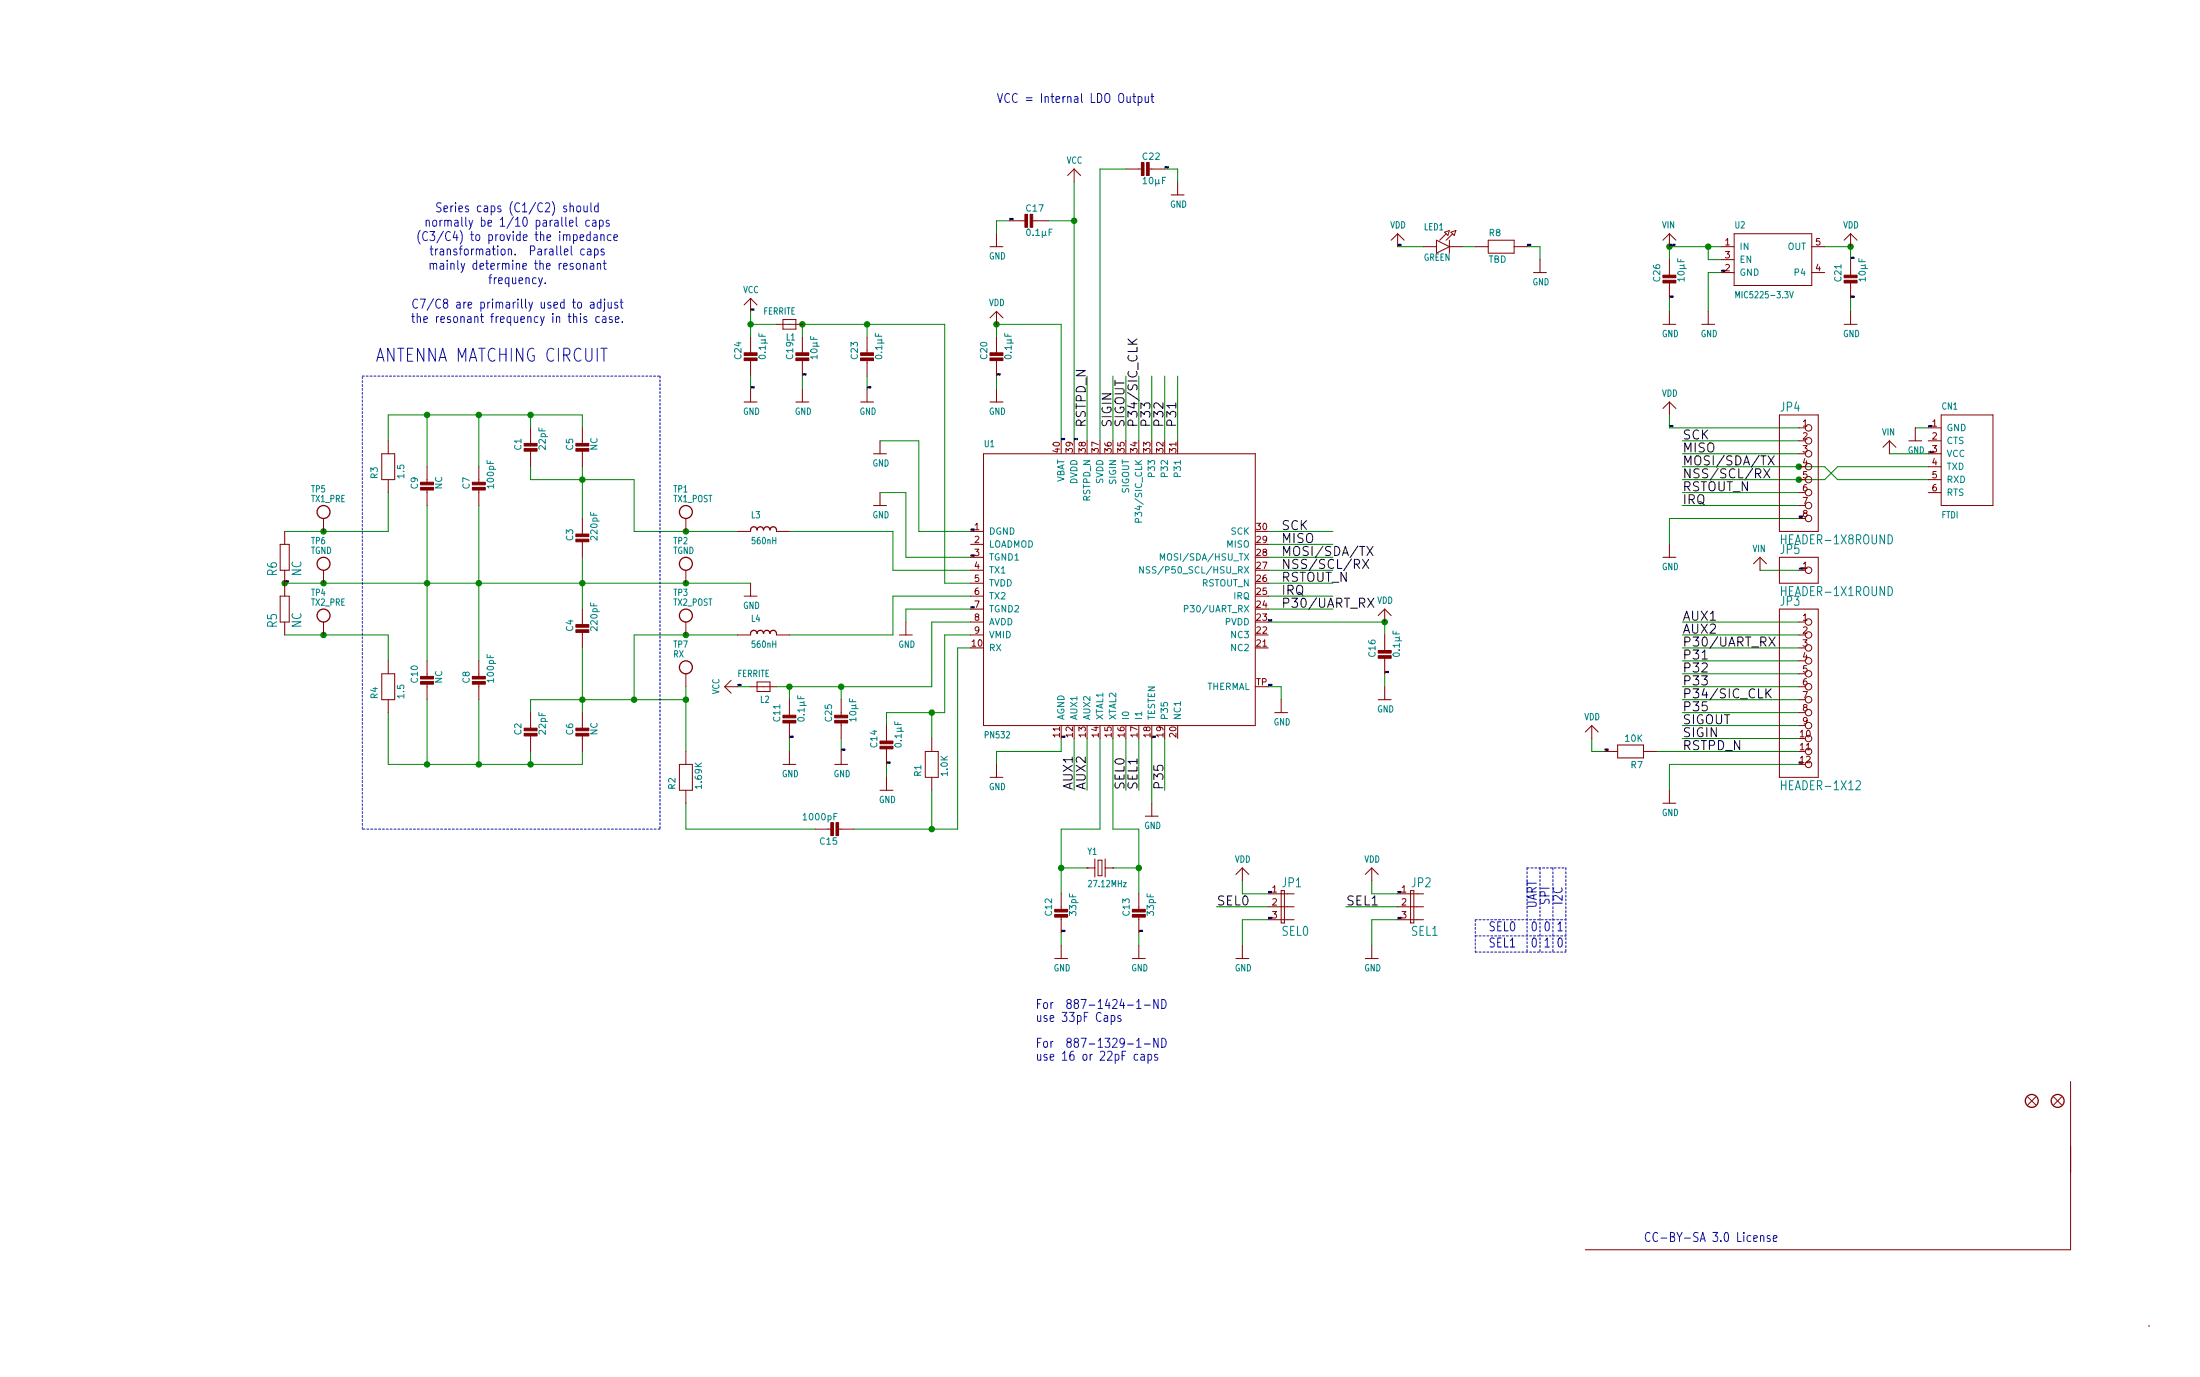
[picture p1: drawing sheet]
<svg xmlns="http://www.w3.org/2000/svg" width="432mm" height="270mm" viewBox="0 0 432 270" stroke-linecap="round" stroke-linejoin="round" font-family="sans-serif">
<g fill="none" stroke="#840000" stroke-width=".2">
<path d="M210.8 33.2l-1.3 1.2M210.8 33.2l1.3 1.2M210.8 33.2v2.5M221 33.2h3.3M225.3 33.2h3.3M229.9 38.2h2.5M231.1 35.7v2.5M147.3 58.6v2.5M147.3 58.6l-1.3 1.2M147.3 58.6l1.3 1.2M194.3 48.4h2.5M195.6 45.9v2.5"/>
<path d="M198.1 43.3h3.3M202.4 43.3h3.3M274.3 45.9l-1.3 1.2M274.3 45.9l1.3 1.2M274.3 45.9v2.5M279.4 48.4h2.5M281.9 47.1l2.6 1.3-2.6 1.3zM283.5 45.6l1-.4-.3 1zM283.8 45.9l-1.2 1.2M284.5 48.4h2.5M284.5 47.1v2.6M284.8 45.6l.9-.4-.3 1z"/>
<path d="M285.1 45.9l-1.3 1.2M289.6 48.4h2.5M292.1 47.1h5.1v2.6h-5.1zM297.2 48.4h2.5M301 53.5h2.5M302.3 50.9v2.6M327.7 45.9v2.5M327.7 50.9v3.4M327.7 55.3v3.3M327.7 45.9l-1.3 1.2M327.7 45.9l1.2 1.2M337.8 48.4h2.6"/>
<path d="M337.8 53.5h2.6M337.8 50.9h2.6M340.4 45.9h15.2v10.1h-15.2zM355.6 48.4h2.5M355.6 53.5h2.5M363.2 45.9l-1.3 1.2M363.2 45.9l1.3 1.2M363.2 45.9v2.5M363.2 50.9v3.4M363.2 55.3v3.3M146 78.9h2.6M147.3 66.2v3.3"/>
<path d="M147.3 70.5v3.3M147.3 76.3v2.6M152.4 63.6h5.1M153.7 62.7h2.5v1.9h-2.5zM156.2 78.9h2.5M157.5 66.2v3.3M157.5 70.5v3.3M157.5 76.3v2.6M168.9 78.9h2.5M170.2 66.2v3.3M170.2 70.5v3.3M170.2 76.3v2.6"/>
<path d="M194.3 78.9h2.5M195.6 61.1v2.5M195.6 66.2v3.3M195.6 70.5v3.3M195.6 76.3v2.6M195.6 61.1l-1.3 1.3M195.6 61.1l1.2 1.3M326.4 63.6h2.5M327.7 61.1v2.5M327.7 78.9v2.5M327.7 78.9l-1.3 1.3M327.7 78.9l1.2 1.3"/>
<path d="M334 63.6h2.5M335.3 61.1v2.5M361.9 63.6h2.6M363.2 61.1v2.5M74.9 89h2.6v5.1h-2.6zM76.2 86.5v2.5M76.2 94.1v2.6M83.8 91.6v3.3M83.8 95.9v3.3M94 91.6v3.3M94 95.9v3.3M104.1 84v3.3"/>
<path d="M104.1 88.3v3.3M114.3 84v3.3M114.3 88.3v3.3M171.4 89h2.6M171.4 99.2h2.6M172.7 86.5v2.5M172.7 96.7v2.5M193 89h53.4v53.4h-53.4zM349.2 81.4h7.7v22.9h-7.7zM353.1 89h1.2M353.1 84h1.2M353.1 86.5h1.2"/>
<path d="M353.1 91.6h1.2M353.1 94.1h1.2M353.1 96.7h1.2M353.1 99.2h1.2M370.8 86.5l-1.2 1.3M370.8 86.5l1.3 1.3M370.8 86.5v2.5M374.6 86.5h2.6M375.9 84v2.5M378.5 89h2.5M378.5 84h2.5M378.5 86.5h2.5"/>
<path d="M378.5 91.6h2.5M378.5 94.1h2.5M378.5 96.7h2.5M381 81.4h10.2v17.8h-10.2zM55 106.8h1.8v5.1h-1.8zM55 117h1.8v5.1h-1.8zM55.9 104.3v2.5M55.9 111.9v5.1M63.5 101.7v2.6M63.5 111.9v2.5M114.3 101.7v3.4M114.3 106.1v3.3"/>
<path d="M114.3 119.5v3.3M134.6 101.7v2.6M134.6 111.9v2.5M146 117h2.6M147.3 104v.3h-2.5M147.3 114.4v2.6M152.4 104v.3h2.5M190.5 104.3h2.5M190.5 106.8h2.5M190.5 109.4h2.5M190.5 111.9h2.5M190.5 114.4h2.5"/>
<path d="M190.5 117h2.5M190.5 119.5h2.5M271.8 119.5l-1.3 1.3M271.8 119.5l1.2 1.3M271.8 119.5v2.6M326.4 109.4h2.5M327.7 106.8v2.6M345.4 109.4l-1.2 1.2M345.4 109.4l1.3 1.2M345.4 109.4v2.5M349.2 109.4h7.7v5h-7.7zM349.2 119.5h7.7v33h-7.7z"/>
<path d="M353.1 111.9h1.2M353.1 101.7h1.2M55.9 122.1v2.5M63.5 122.1v2.5M74.9 132.2h2.6v5.1h-2.6zM76.2 129.7v2.5M76.2 137.3v2.5M83.8 129.7v3.3M83.8 134v3.3M94 129.7v3.3M94 134v3.3M104.1 139.8v3.4"/>
<path d="M114.3 123.8v3.3M114.3 139.8v3.4M134.6 122.1v2.5M134.6 132.2v2.6M142.2 134.8h2.6M142.2 134.8l1.3 1.2M143.5 133.5l-1.3 1.3M147.3 124.3v.3h-2.5M147.3 134.8h5.1M148.6 133.8h2.5v1.9h-2.5zM152.4 124.3v.3h2.5M154.9 137.3v3.3"/>
<path d="M165.1 137.3v3.3M176.5 124.6h2.6M177.8 122.1v2.5M190.5 122.1h2.5M190.5 124.6h2.5M250.2 139.8h2.5M251.5 137.3v2.5M270.5 137.3h2.5M271.8 124.6v3.3M271.8 128.9v3.3M271.8 134.8v2.5M353.1 122.1h1.2"/>
<path d="M353.1 124.6h1.2M353.1 139.8h1.2M353.1 137.3h1.2M353.1 127.1h1.2M353.1 129.7h1.2M353.1 132.2h1.2M353.1 134.8h1.2M104.1 144.2v3.3M114.3 144.2v3.3M133.3 150h2.6v5.1h-2.6zM134.6 147.5v2.5M134.6 155.1v2.5"/>
<path d="M153.7 150h2.5M154.9 141.6v3.3M154.9 147.5v2.5M163.8 150h2.6M165.1 141.6v3.3M165.1 147.5v2.5M172.7 155.1h2.6M174 142.4v3.3M174 146.7v3.3M174 152.5v2.6M181.6 147.5h2.5v5h-2.5zM182.9 144.9v2.6"/>
<path d="M182.9 152.5v2.6M194.3 152.5h2.5M195.6 150v2.5M226.1 157.6v2.6M312.4 142.4l-1.3 1.3M312.4 142.4l1.3 1.3M312.4 142.4v2.5M315 147.5h2.5M317.5 146.2h5.1v2.5h-5.1zM322.6 147.5h2.5M326.4 157.6h2.5M327.7 155.1v2.5"/>
<path d="M353.1 142.4h1.2M160 162.7h3.3M164.3 162.7h3.3M208.3 175.4v3.3M208.3 179.7v3.3M213.4 170.3h.1M213.4 170.3h1.5M214.9 168.6v3.5M215.5 168.8h.8v3.1h-.8zM216.9 170.3h1.5M216.9 168.6v3.5M218.4 170.3h.1"/>
<path d="M223.5 175.4v3.3M223.5 179.7v3.3M224.8 160.2h2.5M243.8 170.3v2.6M243.8 170.3l-1.2 1.3M243.8 170.3l1.3 1.3M248.9 175.4h5.1M248.9 177.9h5.1M251.5 174.8v6.3M252.1 174.8v6.3M269.2 170.3v2.6M269.2 170.3l-1.2 1.3"/>
<path d="M269.2 170.3l1.3 1.3M274.3 175.4h5.1M274.3 177.9h5.1M276.9 174.8v6.3M277.5 174.8v6.3M207 188.1h2.5M208.3 185.6v2.5M222.2 188.1h2.6M223.5 185.6v2.5M242.6 188.1h2.5M243.8 185.6v2.5M248.9 180.5h5.1"/>
<path d="M268 188.1h2.5M269.2 185.6v2.5M274.3 180.5h5.1M398 215.3l1.5 1.5M399.5 215.3l-1.5 1.5M403.1 215.3l1.5 1.5M404.6 215.3l-1.5 1.5M406.4 212.2v33.1h-95.3M421.7 260.2h.1"/>
<circle cx="355" cy="86.5" r=".63"/>
<circle cx="355" cy="91.6" r=".63"/>
<circle cx="355" cy="94.1" r=".63"/>
<circle cx="355" cy="99.2" r=".63"/>
<circle cx="355" cy="89" r=".63"/>
<circle cx="355" cy="96.7" r=".63"/>
<circle cx="355" cy="84" r=".63"/>
<circle cx="355" cy="111.9" r=".63"/>
<circle cx="355" cy="101.7" r=".63"/>
<circle cx="355" cy="122.1" r=".63"/>
<circle cx="355" cy="132.2" r=".63"/>
<circle cx="355" cy="127.1" r=".63"/>
<circle cx="355" cy="137.3" r=".63"/>
<circle cx="355" cy="124.6" r=".63"/>
<circle cx="355" cy="139.8" r=".63"/>
<circle cx="355" cy="129.7" r=".63"/>
<circle cx="355" cy="134.8" r=".63"/>
<circle cx="355" cy="144.9" r=".63"/>
<circle cx="355" cy="147.5" r=".63"/>
<circle cx="355" cy="150" r=".63"/>
<circle cx="355" cy="142.4" r=".63"/>
</g>
<g fill="none" stroke="#008400" stroke-width=".2">
<path d="M210.8 35.7v50.8M221 33.2h-5.1v53.3M228.6 33.2h2.5v2.5M198.1 43.3h-2.5v2.6M205.7 43.3h5.1M274.3 48.4h5.1M287 48.4h2.6M299.7 48.4h2.6v2.5M327.7 58.6v2.5M335.3 48.4v2.5h2.5M337.8 48.4h-10.1v2.5M337.8 53.5h-2.5v7.6"/>
<path d="M358.1 48.4h5.1v2.5M363.2 58.6v2.5M147.3 63.6h5.1M147.3 61.1v5.1M147.3 73.8v2.5M157.5 66.2v-2.6h27.9v50.8h5.1M157.5 73.8v2.5M170.2 63.6v2.6M170.2 73.8v2.5M195.6 66.2v-2.6h12.7v22.9M195.6 73.8v2.5M213.4 73.8v12.7"/>
<path d="M218.4 73.8v12.7M221 73.8v12.7M223.5 73.8v12.7M226.1 73.8v12.7M228.6 73.8v12.7M231.1 73.8v12.7M76.2 96.7v7.6h-20.3M83.8 81.4v10.2M83.8 99.2v30.5M94 81.4v10.2M94 99.2v30.5M104.1 91.6v2.5h20.4v10.2h20.3"/>
<path d="M104.1 81.4v2.6M114.3 84v-2.6h-38.1v5.1M114.3 91.6v10.1M172.7 86.5h7.6v17.8h10.2M172.7 96.7h5.1v12.7h12.7M327.7 81.4v2.6h25.4M330.2 86.5h22.9M330.2 96.7h22.9M330.2 91.6h27.9l2.6 2.5h17.8M330.2 99.2h22.9M330.2 89h22.9M370.8 89h7.7"/>
<path d="M375.9 84h2.6M378.5 91.6h-17.8l-2.6 2.5h-27.9M55.9 114.4h91.4M114.3 109.4v10.1M154.9 104.3h20.4v7.6h15.2M190.5 119.5h-12.7v2.6M190.5 117h-15.2v7.6h-20.4M248.9 104.3h12.7M248.9 114.4h12.7M248.9 109.4h12.7M248.9 119.5h12.7M248.9 111.9h12.7"/>
<path d="M248.9 117h12.7M248.9 106.8h12.7M345.4 111.9h7.7M353.1 101.7h-25.4v5.1M55.9 124.6h20.3v5.1M76.2 139.8v10.2h38.1v-2.5M83.8 137.3v12.7M94 137.3v12.7M114.3 127.1v12.7M134.6 137.3h-30.5v2.5M134.6 134.8v12.7M144.8 134.8h2.5"/>
<path d="M144.8 124.6h-20.3v12.7M154.9 134.8v2.5M165.1 134.8v2.5M182.9 139.8v5.1M190.5 122.1h-7.6v12.7h-30.5M190.5 124.6h-5.1v15.2h-11.4v2.6M190.5 127.1h-2.5v35.6h-20.4M248.9 122.1h22.9v2.5M248.9 134.8h2.6v2.5M271.8 132.2v2.6M330.2 122.1h22.9M330.2 134.8h22.9"/>
<path d="M330.2 124.6h22.9M330.2 139.8h22.9M330.2 127.1h22.9M330.2 137.3h22.9M330.2 129.7h22.9M330.2 132.2h22.9M104.1 147.5v2.5M134.6 157.6v5.1h25.4M154.9 144.9v2.6M165.1 144.9v2.6M174 150v2.5M182.9 155.1v7.6"/>
<path d="M208.3 144.9v2.6h-12.7v2.5M210.8 144.9v10.2M213.4 144.9v10.2M215.9 144.9v17.8h-7.6v12.7M218.4 144.9v17.8h5.1v12.7M221 144.9v10.2M223.5 144.9v10.2M226.1 144.9v12.7M228.6 144.9v10.2M312.4 144.9v2.6h2.6M325.1 147.5h28M330.2 142.4h22.9"/>
<path d="M330.2 144.9h22.9M353.1 150h-25.4v5.1M208.3 170.3h5.1M218.4 170.3h5.1M238.8 177.9h10.1M243.8 172.9v2.5h5.1M264.2 177.9h10.1M269.2 172.9v2.5h5.1M208.3 183v2.6M223.5 183v2.6M248.9 180.5h-5.1v5.1M274.3 180.5h-5.1v5.1"/>
</g>
<g fill="#008400" stroke="#008400" stroke-width=".25">
<circle cx="271.8" cy="122.1" r=".51"/>
<circle cx="195.6" cy="63.6" r=".51"/>
<circle cx="363.2" cy="48.4" r=".51"/>
<circle cx="134.6" cy="114.4" r=".51"/>
<circle cx="63.5" cy="114.4" r=".51"/>
<circle cx="83.8" cy="114.4" r=".51"/>
<circle cx="94" cy="114.4" r=".51"/>
<circle cx="114.3" cy="114.4" r=".51"/>
<circle cx="55.9" cy="114.4" r=".51"/>
<circle cx="114.3" cy="94.1" r=".51"/>
<circle cx="134.6" cy="104.3" r=".51"/>
<circle cx="208.3" cy="170.3" r=".51"/>
<circle cx="223.5" cy="170.3" r=".51"/>
<circle cx="182.9" cy="139.8" r=".51"/>
<circle cx="182.9" cy="162.7" r=".51"/>
<circle cx="114.3" cy="137.3" r=".51"/>
<circle cx="134.6" cy="124.6" r=".51"/>
<circle cx="134.6" cy="137.3" r=".51"/>
<circle cx="124.5" cy="137.3" r=".51"/>
<circle cx="353.1" cy="94.1" r=".51"/>
<circle cx="353.1" cy="91.6" r=".51"/>
<circle cx="83.8" cy="81.4" r=".51"/>
<circle cx="104.1" cy="81.4" r=".51"/>
<circle cx="94" cy="81.4" r=".51"/>
<circle cx="104.1" cy="150" r=".51"/>
<circle cx="94" cy="150" r=".51"/>
<circle cx="83.8" cy="150" r=".51"/>
<circle cx="63.5" cy="104.3" r=".51"/>
<circle cx="63.5" cy="124.6" r=".51"/>
<circle cx="154.9" cy="134.8" r=".51"/>
<circle cx="165.1" cy="134.8" r=".51"/>
<circle cx="157.5" cy="63.6" r=".51"/>
<circle cx="170.2" cy="63.6" r=".51"/>
<circle cx="335.3" cy="48.4" r=".51"/>
<circle cx="327.7" cy="48.4" r=".51"/>
<circle cx="147.3" cy="63.6" r=".51"/>
<circle cx="210.8" cy="43.3" r=".51"/>
</g>
<g fill="none" stroke="#000" stroke-width=".2">
<path d="M328.6 47.9l.1 .3 .1-.3M221.4 67.5h1.8M221.4 66.5l1 1M223.2 66.5l-1.1 .8M230.8 79.1v1M346.2 92l1.2 1.8M347 89.5l1.2 1.7M347.4 92l-1.2 1.8M348.2 89.5l-1.2 1.7M267.4 109.8l1.2 1.8M268.3 107.2l1.2 1.8M268.5 117.4l1.1 1.8"/>
<path d="M268.6 109.8l-1.2 1.8M269.5 107.2l-1.2 1.8M269.6 117.4l-1.1 1.8M346.6 135.2v1.8M346.9 135.9l.7 1.1M347.2 125l1.2 1.8M347.6 135.2l-1 1M348.4 125l-1.2 1.8"/>
</g>
<path d="M340.7 58.5v-1.3l.3 .9 .4-.9v1.3M351.3 57.2l.3 1.3 .4-1.3M223.5 102.5l-.1-.6-.5-.1-.1 .7h1.3M224.4 111.2v1.3l-.7-1.3v1.3M225.7 111.3l-.5-.1-.2 .1 .1 .5 .5 .2 .1 .2-.2 .3-.5-.1M227.7 109.9v-1.2l.5 .9 .4-.9v1.2M232.5 119.5l.6-.1v-.5l-.6-.1v1.3" fill="none" stroke="#008484" stroke-width=".2"/>
<g fill="none" stroke="#840000" stroke-width=".25">
<path d="M147.3 104v-.1a.63 .63 0 0 1 .7-.5 .63 .63 0 0 1 .6 .6v-.1a.63 .63 0 0 1 .7-.5 .63 .63 0 0 1 .6 .6v-.1a.63 .63 0 0 1 .7-.5 .63 .63 0 0 1 .5 .6l.1-.1a.63 .63 0 0 1 .6-.5 .63 .63 0 0 1 .6 .6M147.3 124.3v-.1a.63 .63 0 0 1 .7-.5 .63 .63 0 0 1 .6 .6v-.1a.63 .63 0 0 1 .7-.5 .63 .63 0 0 1 .6 .6v-.1a.63 .63 0 0 1 .7-.5 .63 .63 0 0 1 .5 .6l.1-.1a.63 .63 0 0 1 .6-.5 .63 .63 0 0 1 .6 .6"/>
<circle cx="63.5" cy="100.5" r="1.27"/>
<circle cx="63.5" cy="110.6" r="1.27"/>
<circle cx="134.6" cy="110.6" r="1.27"/>
<circle cx="134.6" cy="100.5" r="1.27"/>
<circle cx="63.5" cy="120.8" r="1.27"/>
<circle cx="134.6" cy="131" r="1.27"/>
<circle cx="134.6" cy="120.8" r="1.27"/>
<circle cx="398.8" cy="216" r="1.27"/>
<circle cx="403.9" cy="216" r="1.27"/>
</g>
<g fill="#840000" stroke="#840000" stroke-width=".2">
<path d="M102.9 88h2.5v.5h-2.5z"/>
<path d="M102.9 87h2.5v.5h-2.5z"/>
<path d="M102.9 143.9h2.5v.5h-2.5z"/>
<path d="M102.9 142.9h2.5v.5h-2.5z"/>
<path d="M113 88h2.6v.5h-2.6z"/>
<path d="M113 87h2.6v.5h-2.6z"/>
<path d="M113 143.9h2.6v.5h-2.6z"/>
<path d="M113 142.9h2.6v.5h-2.6z"/>
<path d="M92.7 95.7h2.5v.5h-2.5z"/>
<path d="M92.7 94.6h2.5v.5h-2.5z"/>
<path d="M92.7 133.8h2.5v.5h-2.5z"/>
<path d="M92.7 132.7h2.5v.5h-2.5z"/>
<path d="M82.5 95.7h2.6v.5h-2.6z"/>
<path d="M82.5 94.6h2.6v.5h-2.6z"/>
<path d="M82.5 133.8h2.6v.5h-2.6z"/>
<path d="M82.5 132.7h2.6v.5h-2.6z"/>
<path d="M153.7 141.4h2.5v.5h-2.5z"/>
<path d="M153.7 140.4h2.5v.5h-2.5z"/>
<path d="M207 179.5h2.5v.5h-2.5z"/>
<path d="M207 178.5h2.5v.5h-2.5z"/>
<path d="M222.2 179.5h2.6v.5h-2.6z"/>
<path d="M222.2 178.5h2.6v.5h-2.6z"/>
<path d="M172.7 146.5h2.6v.5h-2.6z"/>
<path d="M172.7 145.4h2.6v.5h-2.6z"/>
<path d="M164.1 161.4h.5v2.6h-.5z"/>
<path d="M163.1 161.4h.5v2.6h-.5z"/>
<path d="M270.5 128.7h2.5v.5h-2.5z"/>
<path d="M270.5 127.7h2.5v.5h-2.5z"/>
<path d="M201.2 42.1h.5v2.5h-.5z"/>
<path d="M202.2 42.1h.5v2.5h-.5z"/>
<path d="M156.2 70.3h2.5v.5h-2.5z"/>
<path d="M156.2 69.2h2.5v.5h-2.5z"/>
<path d="M194.3 70.3h2.5v.5h-2.5z"/>
<path d="M194.3 69.2h2.5v.5h-2.5z"/>
<path d="M361.9 55h2.6v.5h-2.6z"/>
<path d="M361.9 54h2.6v.5h-2.6z"/>
<path d="M224 31.9h.5v2.5h-.5z"/>
<path d="M225 31.9h.6v2.5h-.6z"/>
<path d="M168.9 70.3h2.5v.5h-2.5z"/>
<path d="M168.9 69.2h2.5v.5h-2.5z"/>
<path d="M146 70.3h2.6v.5h-2.6z"/>
<path d="M146 69.2h2.6v.5h-2.6z"/>
<path d="M163.8 141.4h2.6v.5h-2.6z"/>
<path d="M163.8 140.4h2.6v.5h-2.6z"/>
<path d="M113 105.8h2.6v.5h-2.6z"/>
<path d="M113 104.8h2.6v.5h-2.6z"/>
<path d="M113 123.6h2.6v.5h-2.6z"/>
<path d="M113 122.6h2.6v.5h-2.6z"/>
<path d="M326.4 55h2.5v.5h-2.5z"/>
<path d="M326.4 54h2.5v.5h-2.5z"/>
</g>
<g fill="none" stroke="#0000c2" stroke-width=".2" stroke-dasharray=".4 .4">
<path d="M71.1 73.8h58.4M129.5 73.8v88.9M71.1 162.7v-88.9M129.5 162.7h-58.4M299.7 170.3v16.5M299.7 170.3h7.6M302.3 170.3v16.5M304.8 170.3v16.5M307.3 170.3v16.5M289.6 180.5h17.7M289.6 183.7h17.7M289.6 180.5v6.3"/>
<path d="M289.6 186.8h17.7"/>
</g>
<g fill="none" stroke="#0000c2" stroke-width=".2">
<path d="M222.3 18.9h.6M222.6 18.3v1.6v.1l.3 .1M223.4 19l.4-.1 .3 .4v.7l-.3 .1-.4-.1M223.4 18.9v1.8M224.8 18.9v1.1l.4 .1 .2-.1M225.4 18.9v1.2M225.9 18.9h.6M226.1 18.3v1.6l.1 .1 .3 .1M86.6 39.9l-.2-.1-.5 .1a.57 .57 0 0 0-.1 .7 .57 .57 0 0 0 .6 .2l.2 .3-.2 .4h-.7M116 39.8v1.5l.2 .3M117.4 39.8v1.8M82 58.9l-.1-.1a.66 .66 0 0 0-.8 .1 .66 .66 0 0 0-.1 .8 .69 .69 0 0 0 .7 .8l.3-.2"/>
<path d="M82.5 45.2a2.33 2.33 0 0 0 0 2.7M82.5 58.7h1l-.7 1.8M83.6 43.4l.2-.2 .4 .1 .1 1.1M83.6 43.2v1.2M83.9 45.6l-.1-.1a.49 .49 0 0 0-.8 .4v.6a.69 .69 0 0 0 .6 .7l.3-.1M84.4 51.8l.2-.1 .4 .1 .1 1.1M84.4 48.9h.6M84.4 51.7v1.2M84.6 48.3v1.5l.1 .2h.3M85 43.4l.2-.2 .4 .2 .1 .7-.1 .2-.4 .1-.2-.2zM85.1 51.9a.35 .35 0 0 1 .5-.1l.1 1.1M85.5 48.9v1.1"/>
<path d="M85.9 48.9h-.3l-.1 .3M87.1 41l.8-.2-.1-.3-.4-.1-.3 .3 .1 .8h.6M107 55.5v.2M114.6 40.4v.9a.36 .36 0 0 0 .3 .3 .36 .36 0 0 0 .4-.2M115.3 40.4v1.2M115.3 48.9h.6l.1 1.1M115.7 43.3l-.4-.1-.3 .4v.6l.3 .2 .4-.1M115.9 51.8h.6v1.1M116 49.3l-.5 .1-.2 .2v.4h.2h.5M116.3 43.3h.6l.1 1.1M116.5 52.1l-.5 .1-.2 .2 .2 .5 .5-.1M116.6 46.1h.5l.1 1.1"/>
<path d="M116.7 48.9h.4l.3 .3-.1 .7-.2 .1h-.4M116.7 48.9v1.7M117 43.6l-.5 .1-.2 .3 .2 .4 .5-.1M117.2 46.5l-.5 .1-.2 .2 .2 .4 .5-.1M117.2 51.8l.3-.1 .3 .1 .1 1.1M117.2 51.7v1.2M117.4 40.5l-.4-.1-.3 .3 .1 .8h.6M117.7 43.3l.4-.1 .3 .4-.1 .7h-.6M117.7 43.2v1.8M117.9 46.2l.2-.2 .4 .1 .1 1.1M117.9 59.4l-.4-.1-.3 .3 .1 .8h.6M117.9 46v1.2"/>
<path d="M117.9 58.7v1.8M118.4 51.7h.6M118.5 48.9a.35 .35 0 0 0-.5 .2v.3l.5 .1 .1 .2-.2 .3h-.4M118.6 51.1v1.5l.1 .2 .3 .1M118.6 59.3v1.5l-.2 .3M118.6 58.7v.2M119.4 59.3v1.1l.4 .1 .2-.2M119.5 43.3l-.3-.1-.2 .3v.2l.5 .2v.4h-.5M119.9 46.1l-.4-.1-.3 .4 .1 .7 .2 .1 .4-.1M120 59.3v1.2M120.5 46.6l.7-.1-.1-.4-.4-.1-.2 .3 .1 .8h.5M121.2 59.4l-.3-.1-.3 .3 .1 .2 .5 .2v.4h-.6"/>
<path d="M121.7 59.3h.6M121.9 58.7v1.5l.1 .2 .3 .1M80.8 62.1h.6M81 61.5v1.5l.1 .2 .3 .1M81.9 62.3l.2-.2 .4 .1v1.1M81.9 61.5v1.8M117.7 62.2l-.5-.1-.3 .4 .1 .6 .2 .2 .5-.1M117.9 68.3h1.3M118.3 62.2h.5l.1 1.1M118.9 62.5l-.5 .1a.35 .35 0 0 0-.2 .4 .35 .35 0 0 0 .2 .3l.5-.1M120.1 62.2l-.3-.1-.2 .3v.2l.5 .2v.4h-.5M120.8 62.7l.7-.2-.1-.3-.4-.1-.2 .3 .1 .8h.5"/>
<path d="M122.1 63.1v.2M218.1 199.4l.4-.1 .3 .3-.1 .7-.2 .2-.4-.1M220 199.4a.35 .35 0 0 0-.6 .1l.1 .3 .5 .1v.2l-.2 .4-.4-.1M223.1 196.6l.4-.5v1.8M223.1 197.9h.9M224.6 197.3h1.2M227.3 196.1v1.8l-.8-1.8v1.8M228 196.1a.96 .96 0 0 1 .9 .7 .96 .96 0 0 1-.3 1l-.6 .1zM223.1 204.3l.4-.5v1.7M223.1 205.5h.9M223.3 207l-.4-.1-.3 .3 .1 .7 .2 .2 .4-.1M224 207h.5l.1 1.1"/>
<path d="M224.6 207.3l-.5 .1a.35 .35 0 0 0-.2 .3 .35 .35 0 0 0 .2 .4l.5-.1M224.6 204.9h1.2M225.3 207l.5-.1 .2 .3v.7l-.2 .2-.5-.1M225.3 206.9v1.8M227.2 207a.35 .35 0 0 0-.6 .2l.1 .2 .5 .2 .1 .1-.3 .4-.4-.1M227.3 203.8v1.7l-.8-1.7v1.7M228 203.8a.96 .96 0 0 1 .9 .6 .96 .96 0 0 1-.3 1.1h-.6zM344.2 243l.7-.1-.1-.4h-.4l-.2 .2 .1 .9h.5M345.5 242.6l.1-.1a.35 .35 0 0 1 .6 .2v.9M345.5 242.5v1.1M347.4 242.5h-.4l-.2 .2 .1 .3 .5 .1v.5h-.6M348.1 243l.7-.1-.1-.4h-.4l-.2 .2v.9h.6"/>
</g>
<text font-size="3.5" fill="#0000c2" x="73.7" y="71">ANTENNA MATCHING CIRCUIT</text>
<g font-size="2.5" fill="#0000c2">
<text x="195.6" y="20.2">VCC = Internal LDO Output</text>
<text x="88.2" y="41.7">Series caps (C1/C2) should</text>
<text x="85" y="47.3">(C3/C4) to provide the impedance</text>
<text x="86.8" y="44.5">normally be 1/10 parallel caps</text>
<text x="86.5" y="53">mainly determine the resonant</text>
<text x="87" y="50.1">transformation. Parallel caps</text>
<text x="96.3" y="55.8">frequency.</text>
<text x="83.8" y="63.4">the resonant frequency in this case.</text>
<text x="84.4" y="60.6">C7/C8 are primarilly used to adjust</text>
<text x="301.6" y="178.3" transform="rotate(-90 301.6 178.3)">UART</text>
<text x="304.2" y="177.7" transform="rotate(-90 304.2 177.7)">SPI</text>
<text x="306.7" y="177.7" transform="rotate(-90 306.7 177.7)">I2C</text>
<text x="292.1" y="182.8">SEL0</text>
<text x="292.1" y="186">SEL1</text>
<text x="300.4" y="182.8">0</text>
<text x="300.4" y="186">0</text>
<text x="302.9" y="182.8">0</text>
<text x="302.9" y="186">1</text>
<text x="305.4" y="182.8">1</text>
<text x="305.4" y="186">0</text>
<text x="203.2" y="198">For 887-1424-1-ND</text>
<text x="203.2" y="200.6">use 33pF Caps</text>
<text x="203.2" y="205.6">For 887-1329-1-ND</text>
<text x="203.2" y="208.2">use 16 or 22pF caps</text>
<text x="322.6" y="243.7">CC-BY-SA 3.0 License</text>
</g>
<g font-size="2.5">
<text x="213.1" y="84" transform="rotate(-90 213.1 84)">RSTPD_N</text>
<text x="218.2" y="84" transform="rotate(-90 218.2 84)">SIGIN</text>
<text x="220.7" y="84" transform="rotate(-90 220.7 84)">SIGOUT</text>
<text x="223.3" y="84" transform="rotate(-90 223.3 84)">P34/SIC_CLK</text>
<text x="225.8" y="84" transform="rotate(-90 225.8 84)">P33</text>
<text x="228.3" y="84" transform="rotate(-90 228.3 84)">P32</text>
<text x="230.9" y="84" transform="rotate(-90 230.9 84)">P31</text>
<text x="330.2" y="88.8">MISO</text>
<text x="330.2" y="86.3">SCK</text>
<text x="330.2" y="93.9">NSS/SCL/RX</text>
<text x="330.2" y="91.3">MOSI/SDA/TX</text>
<text x="330.2" y="99">IRQ</text>
<text x="330.2" y="96.4">RSTOUT_N</text>
<text x="251.5" y="106.6">MISO</text>
<text x="251.5" y="104">SCK</text>
<text x="251.5" y="111.7">NSS/SCL/RX</text>
<text x="251.5" y="109.1">MOSI/SDA/TX</text>
<text x="251.5" y="119.3">P30/UART_RX</text>
<text x="251.5" y="116.7">IRQ</text>
<text x="251.5" y="114.2">RSTOUT_N</text>
<text x="330.2" y="121.8">AUX1</text>
<text x="330.2" y="124.4">AUX2</text>
<text x="330.2" y="126.9">P30/UART_RX</text>
<text x="330.2" y="129.4">P31</text>
<text x="330.2" y="132">P32</text>
<text x="330.2" y="134.5">P33</text>
<text x="330.2" y="137.1">P34/SIC_CLK</text>
<text x="330.2" y="139.6">P35</text>
<text x="330.2" y="142.1">SIGOUT</text>
<text x="330.2" y="144.7">SIGIN</text>
<text x="330.2" y="147.2">RSTPD_N</text>
<text x="210.6" y="155.1" transform="rotate(-90 210.6 155.1)">AUX1</text>
<text x="213.1" y="155.1" transform="rotate(-90 213.1 155.1)">AUX2</text>
<text x="220.7" y="155.1" transform="rotate(-90 220.7 155.1)">SEL0</text>
<text x="223.3" y="155.1" transform="rotate(-90 223.3 155.1)">SEL1</text>
<text x="228.3" y="155.1" transform="rotate(-90 228.3 155.1)">P35</text>
<text x="238.8" y="177.7">SEL0</text>
<text x="264.2" y="177.7">SEL1</text>
</g>
<g font-size="2.5" fill="#008484">
<text x="349.5" y="80.8">JP4</text>
<text x="350.1" y="106.8">HEADER-1X8ROUND</text>
<text x="54.4" y="113" transform="rotate(-90 54.4 113)">R6</text>
<text x="59.2" y="113.1" transform="rotate(-90 59.2 113.1)">NC</text>
<text x="349.5" y="108.7">JP5</text>
<text x="349.5" y="118.9">JP3</text>
<text x="350.1" y="117">HEADER-1X1ROUND</text>
<text x="54.4" y="123.1" transform="rotate(-90 54.4 123.1)">R5</text>
<text x="59.2" y="123.2" transform="rotate(-90 59.2 123.2)">NC</text>
<text x="350.2" y="155.1">HEADER-1X12</text>
<text x="251.7" y="174.1">JP1</text>
<text x="277.1" y="174.1">JP2</text>
<text x="251.6" y="183.7">SEL0</text>
<text x="277" y="183.7">SEL1</text>
</g>
<g font-size="1.8" fill="#008484">
<text x="209.3" y="32.1">VCC</text>
<text x="224.3" y="31.4">C22</text>
<text x="201.5" y="41.5">C17</text>
<text x="224.5" y="36.1">10µF</text>
<text x="229.7" y="40.8">GND</text>
<text x="201.7" y="46.3">0.1µF</text>
<text x="272.8" y="44.8">VDD</text>
<text x="279.5" y="45.2">LED1</text>
<text x="292.3" y="46.4">R8</text>
<text x="326.2" y="44.8">VIN</text>
<text x="340.6" y="44.8">U2</text>
<text x="361.7" y="44.8">VDD</text>
<text x="194.1" y="50.9">GND</text>
<text x="279.4" y="51.2">GREEN</text>
<text x="292.1" y="51.6">TBD</text>
<text x="341.4" y="49">IN</text>
<text x="341.4" y="51.6">EN</text>
<text x="350.9" y="49">OUT</text>
<text x="145.8" y="57.5">VCC</text>
<text x="300.8" y="56">GND</text>
<text x="325.9" y="55.2" transform="rotate(-90 325.9 55.2)">C26</text>
<text x="330.6" y="55.1" transform="rotate(-90 330.6 55.1)">10µF</text>
<text x="341.4" y="54.1">GND</text>
<text x="341.5" y="58.5">MIC5225-3.3V</text>
<text x="352.4" y="54.1">P4</text>
<text x="361.4" y="55.2" transform="rotate(-90 361.4 55.2)">C21</text>
<text x="366.2" y="55.1" transform="rotate(-90 366.2 55.1)">10µF</text>
<text x="149.8" y="61.7">FERRITE</text>
<text x="194.1" y="60.1">VDD</text>
<text x="145.5" y="70.4" transform="rotate(-90 145.5 70.4)">C24</text>
<text x="150.3" y="70.3" transform="rotate(-90 150.3 70.3)">0.1µF</text>
<text x="154.3" y="66.8">L1</text>
<text x="155.7" y="70.4" transform="rotate(-90 155.7 70.4)">C19</text>
<text x="160.5" y="70.3" transform="rotate(-90 160.5 70.3)">10µF</text>
<text x="168.4" y="70.4" transform="rotate(-90 168.4 70.4)">C23</text>
<text x="173.2" y="70.3" transform="rotate(-90 173.2 70.3)">0.1µF</text>
<text x="193.8" y="70.4" transform="rotate(-90 193.8 70.4)">C20</text>
<text x="198.6" y="70.3" transform="rotate(-90 198.6 70.3)">0.1µF</text>
<text x="326.2" y="66.2">GND</text>
<text x="333.8" y="66.2">GND</text>
<text x="361.7" y="66.2">GND</text>
<text x="326.2" y="77.8">VDD</text>
<text x="145.8" y="81.4">GND</text>
<text x="156" y="81.4">GND</text>
<text x="168.7" y="81.4">GND</text>
<text x="194.1" y="81.4">GND</text>
<text x="381.2" y="80.4">CN1</text>
<text x="102.3" y="88.3" transform="rotate(-90 102.3 88.3)">C1</text>
<text x="107.1" y="88.2" transform="rotate(-90 107.1 88.2)">22pF</text>
<text x="112.5" y="88.3" transform="rotate(-90 112.5 88.3)">C5</text>
<text x="117.3" y="88.4" transform="rotate(-90 117.3 88.4)">NC</text>
<text x="193.2" y="87.8">U1</text>
<text x="369.4" y="85.5">VIN</text>
<text x="374.4" y="89">GND</text>
<text x="382" y="84.6">GND</text>
<text x="382" y="87.1">CTS</text>
<text x="382" y="89.7">VCC</text>
<text x="74.1" y="93.9" transform="rotate(-90 74.1 93.9)">R3</text>
<text x="79.3" y="93.7" transform="rotate(-90 79.3 93.7)">1.5</text>
<text x="82" y="95.9" transform="rotate(-90 82 95.9)">C9</text>
<text x="92.2" y="95.9" transform="rotate(-90 92.2 95.9)">C7</text>
<text x="97" y="95.7" transform="rotate(-90 97 95.7)">100pF</text>
<text x="171.2" y="91.6">GND</text>
<text x="208.9" y="94.9" transform="rotate(-90 208.9 94.9)">VBAT</text>
<text x="211.5" y="95.1" transform="rotate(-90 211.5 95.1)">DVDD</text>
<text x="216.5" y="95" transform="rotate(-90 216.5 95)">SVDD</text>
<text x="219.1" y="94.9" transform="rotate(-90 219.1 94.9)">SIGIN</text>
<text x="226.7" y="93.2" transform="rotate(-90 226.7 93.2)">P33</text>
<text x="229.2" y="93.2" transform="rotate(-90 229.2 93.2)">P32</text>
<text x="231.8" y="93.2" transform="rotate(-90 231.8 93.2)">P31</text>
<text x="382" y="92.2">TXD</text>
<text x="382" y="94.8">RXD</text>
<text x="61.1" y="98.5">TX1_PRE</text>
<text x="61.1" y="96.6">TP5</text>
<text x="86.8" y="96" transform="rotate(-90 86.8 96)">NC</text>
<text x="132.2" y="98.5">TX1_POST</text>
<text x="132.3" y="96.6">TP1</text>
<text x="147.5" y="101.7">L3</text>
<text x="171.2" y="101.7">GND</text>
<text x="214" y="98.3" transform="rotate(-90 214 98.3)">RSTPD_N</text>
<text x="221.6" y="96.8" transform="rotate(-90 221.6 96.8)">SIGOUT</text>
<text x="224.2" y="101.3" transform="rotate(-90 224.2 101.3)">P34/SIC_CLK</text>
<text x="381.1" y="101.7">FTDI</text>
<text x="382" y="97.3">RTS</text>
<text x="61.1" y="106.8">TP6</text>
<text x="112.5" y="106.1" transform="rotate(-90 112.5 106.1)">C3</text>
<text x="117.3" y="105.8" transform="rotate(-90 117.3 105.8)">220pF</text>
<text x="132.3" y="106.8">TP2</text>
<text x="147.7" y="106.8">560nH</text>
<text x="194.1" y="104.9">DGND</text>
<text x="194.1" y="107.5">LOADMOD</text>
<text x="240.8" y="107.5">MISO</text>
<text x="241.6" y="104.9">SCK</text>
<text x="61" y="108.7">TGND</text>
<text x="132.1" y="108.7">TGND</text>
<text x="194.1" y="110">TGND1</text>
<text x="194.1" y="112.5">TX1</text>
<text x="225.9" y="112.5">NSS/P50_SCL/HSU_RX</text>
<text x="229.2" y="110">MOSI/SDA/HSU_TX</text>
<text x="326.2" y="111.9">GND</text>
<text x="344" y="108.3">VIN</text>
<text x="61.1" y="118.9">TX2_PRE</text>
<text x="61.1" y="117">TP4</text>
<text x="132.2" y="118.9">TX2_POST</text>
<text x="132.3" y="117">TP3</text>
<text x="145.8" y="119.5">GND</text>
<text x="194.1" y="115.1">TVDD</text>
<text x="194.1" y="117.6">TX2</text>
<text x="235.8" y="115.1">RSTOUT_N</text>
<text x="242.2" y="117.6">IRQ</text>
<text x="270.3" y="118.5">VDD</text>
<text x="112.5" y="123.9" transform="rotate(-90 112.5 123.9)">C4</text>
<text x="117.3" y="123.6" transform="rotate(-90 117.3 123.6)">220pF</text>
<text x="147.5" y="122">L4</text>
<text x="194.1" y="120.2">TGND2</text>
<text x="194.1" y="122.7">AVDD</text>
<text x="194.1" y="125.2">VMID</text>
<text x="233.4" y="120.2">P30/UART_RX</text>
<text x="240.5" y="122.7">PVDD</text>
<text x="241.8" y="125.2">NC3</text>
<text x="132.2" y="129">RX</text>
<text x="132.3" y="127.1">TP7</text>
<text x="147.7" y="127.1">560nH</text>
<text x="176.3" y="127.1">GND</text>
<text x="194.1" y="127.8">RX</text>
<text x="241.8" y="127.8">NC2</text>
<text x="270" y="128.9" transform="rotate(-90 270 128.9)">C16</text>
<text x="274.8" y="128.7" transform="rotate(-90 274.8 128.7)">0.1µF</text>
<text x="74.1" y="137.1" transform="rotate(-90 74.1 137.1)">R4</text>
<text x="79.3" y="136.9" transform="rotate(-90 79.3 136.9)">1.5</text>
<text x="82" y="133.9" transform="rotate(-90 82 133.9)">C10</text>
<text x="86.8" y="134.1" transform="rotate(-90 86.8 134.1)">NC</text>
<text x="92.2" y="134" transform="rotate(-90 92.2 134)">C8</text>
<text x="97" y="133.8" transform="rotate(-90 97 133.8)">100pF</text>
<text x="141.2" y="136.2" transform="rotate(-90 141.2 136.2)">VCC</text>
<text x="144.7" y="132.9">FERRITE</text>
<text x="149.3" y="137.9">L2</text>
<text x="236.7" y="135.4">THERMAL</text>
<text x="153.1" y="141.6" transform="rotate(-90 153.1 141.6)">C11</text>
<text x="157.9" y="141.4" transform="rotate(-90 157.9 141.4)">0.1µF</text>
<text x="163.3" y="141.6" transform="rotate(-90 163.3 141.6)">C25</text>
<text x="168.1" y="141.4" transform="rotate(-90 168.1 141.4)">10µF</text>
<text x="208.9" y="141.4" transform="rotate(-90 208.9 141.4)">AGND</text>
<text x="211.5" y="141.4" transform="rotate(-90 211.5 141.4)">AUX1</text>
<text x="214" y="141.4" transform="rotate(-90 214 141.4)">AUX2</text>
<text x="216.5" y="141.4" transform="rotate(-90 216.5 141.4)">XTAL1</text>
<text x="219.1" y="141.4" transform="rotate(-90 219.1 141.4)">XTAL2</text>
<text x="221.6" y="141.4" transform="rotate(-90 221.6 141.4)">I0</text>
<text x="224.2" y="141.4" transform="rotate(-90 224.2 141.4)">I1</text>
<text x="226.7" y="141.4" transform="rotate(-90 226.7 141.4)">TESTEN</text>
<text x="229.2" y="141.4" transform="rotate(-90 229.2 141.4)">P35</text>
<text x="231.8" y="141.4" transform="rotate(-90 231.8 141.4)">NC1</text>
<text x="250" y="142.4">GND</text>
<text x="270.3" y="139.8">GND</text>
<text x="310.9" y="141.3">VDD</text>
<text x="102.3" y="144.2" transform="rotate(-90 102.3 144.2)">C2</text>
<text x="107.1" y="144" transform="rotate(-90 107.1 144)">22pF</text>
<text x="112.5" y="144.2" transform="rotate(-90 112.5 144.2)">C6</text>
<text x="117.3" y="144.3" transform="rotate(-90 117.3 144.3)">NC</text>
<text x="172.2" y="146.6" transform="rotate(-90 172.2 146.6)">C14</text>
<text x="177" y="146.5" transform="rotate(-90 177 146.5)">0.1µF</text>
<text x="193.5" y="144.9">PN532</text>
<text x="319" y="145.6">10K</text>
<text x="132.6" y="154.9" transform="rotate(-90 132.6 154.9)">R2</text>
<text x="137.8" y="154.6" transform="rotate(-90 137.8 154.6)">1.69K</text>
<text x="153.5" y="152.5">GND</text>
<text x="163.6" y="152.5">GND</text>
<text x="180.8" y="152.3" transform="rotate(-90 180.8 152.3)">R1</text>
<text x="186" y="152.2" transform="rotate(-90 186 152.2)">1.0K</text>
<text x="194.1" y="155.1">GND</text>
<text x="320.1" y="150.8">R7</text>
<text x="157.9" y="161">1000pF</text>
<text x="172.5" y="157.6">GND</text>
<text x="326.2" y="160.1">GND</text>
<text x="161" y="165.8">C15</text>
<text x="213.5" y="167.8">Y1</text>
<text x="224.6" y="162.7">GND</text>
<text x="242.4" y="169.3">VDD</text>
<text x="267.8" y="169.3">VDD</text>
<text x="206.5" y="179.7" transform="rotate(-90 206.5 179.7)">C12</text>
<text x="211.3" y="179.6" transform="rotate(-90 211.3 179.6)">33pF</text>
<text x="213.9" y="174.1">27.12MHz</text>
<text x="221.7" y="179.7" transform="rotate(-90 221.7 179.7)">C13</text>
<text x="226.5" y="179.6" transform="rotate(-90 226.5 179.6)">33pF</text>
<text x="206.8" y="190.6">GND</text>
<text x="222" y="190.6">GND</text>
<text x="242.4" y="190.6">GND</text>
<text x="267.8" y="190.6">GND</text>
</g>
<g font-size="1.8" fill="#840000">
<text x="338.6" y="48.2">1</text>
<text x="338.6" y="53.2">2</text>
<text x="338.6" y="50.7">3</text>
<text x="356.4" y="53.2">4</text>
<text x="356.4" y="48.2">5</text>
<text x="353.8" y="83.7">1</text>
<text x="379.2" y="83.7">1</text>
<text x="208" y="88.7" transform="rotate(-90 208 88.7)">40</text>
<text x="210.6" y="88.7" transform="rotate(-90 210.6 88.7)">39</text>
<text x="213.1" y="88.7" transform="rotate(-90 213.1 88.7)">38</text>
<text x="215.6" y="88.7" transform="rotate(-90 215.6 88.7)">37</text>
<text x="218.2" y="88.7" transform="rotate(-90 218.2 88.7)">36</text>
<text x="220.7" y="88.7" transform="rotate(-90 220.7 88.7)">35</text>
<text x="223.3" y="88.7" transform="rotate(-90 223.3 88.7)">34</text>
<text x="225.8" y="88.7" transform="rotate(-90 225.8 88.7)">33</text>
<text x="228.3" y="88.7" transform="rotate(-90 228.3 88.7)">32</text>
<text x="230.9" y="88.7" transform="rotate(-90 230.9 88.7)">31</text>
<text x="353.8" y="86.3">2</text>
<text x="353.8" y="88.8">3</text>
<text x="379.2" y="86.3">2</text>
<text x="379.2" y="88.8">3</text>
<text x="353.8" y="91.3">4</text>
<text x="353.8" y="93.9">5</text>
<text x="379.2" y="91.3">4</text>
<text x="379.2" y="93.9">5</text>
<text x="353.8" y="96.4">6</text>
<text x="353.8" y="99">7</text>
<text x="353.8" y="101.5">8</text>
<text x="379.2" y="96.4">6</text>
<text x="191.3" y="104">1</text>
<text x="191.3" y="106.6">2</text>
<text x="246.7" y="106.6">29</text>
<text x="246.7" y="104">30</text>
<text x="191.3" y="109.1">3</text>
<text x="191.3" y="111.7">4</text>
<text x="246.7" y="111.7">27</text>
<text x="246.7" y="109.1">28</text>
<text x="353.8" y="111.7">1</text>
<text x="191.3" y="114.2">5</text>
<text x="191.3" y="116.7">6</text>
<text x="191.3" y="119.3">7</text>
<text x="246.7" y="119.3">24</text>
<text x="246.7" y="116.7">25</text>
<text x="246.7" y="114.2">26</text>
<text x="191.3" y="121.8">8</text>
<text x="191.3" y="124.4">9</text>
<text x="246.7" y="124.4">22</text>
<text x="246.7" y="121.8">23</text>
<text x="353.8" y="121.8">1</text>
<text x="353.8" y="124.4">2</text>
<text x="190.8" y="126.9">10</text>
<text x="246.7" y="126.9">21</text>
<text x="353.8" y="126.9">3</text>
<text x="353.8" y="129.4">4</text>
<text x="353.8" y="132">5</text>
<text x="246.5" y="134.5">TP</text>
<text x="353.8" y="134.5">6</text>
<text x="353.8" y="137.1">7</text>
<text x="353.8" y="139.6">8</text>
<text x="353.8" y="142.1">9</text>
<text x="208" y="144.6" transform="rotate(-90 208 144.6)">11</text>
<text x="210.6" y="144.6" transform="rotate(-90 210.6 144.6)">12</text>
<text x="213.1" y="144.6" transform="rotate(-90 213.1 144.6)">13</text>
<text x="215.6" y="144.6" transform="rotate(-90 215.6 144.6)">14</text>
<text x="218.2" y="144.6" transform="rotate(-90 218.2 144.6)">15</text>
<text x="220.7" y="144.6" transform="rotate(-90 220.7 144.6)">16</text>
<text x="223.3" y="144.6" transform="rotate(-90 223.3 144.6)">17</text>
<text x="225.8" y="144.6" transform="rotate(-90 225.8 144.6)">18</text>
<text x="228.3" y="144.6" transform="rotate(-90 228.3 144.6)">19</text>
<text x="230.9" y="144.6" transform="rotate(-90 230.9 144.6)">20</text>
<text x="353.4" y="144.7">10</text>
<text x="353.4" y="147.2">11</text>
<text x="353.4" y="149.8">12</text>
<text x="249.7" y="175.2">1</text>
<text x="249.7" y="177.7">2</text>
<text x="275.1" y="175.2">1</text>
<text x="275.1" y="177.7">2</text>
<text x="249.7" y="180.2">3</text>
<text x="275.1" y="180.2">3</text>
</g>
<g font-size=".4">
<text x="228.6" y="33">GND</text>
<text x="198.1" y="43.1">GND</text>
<text x="274.3" y="48.2">VDD</text>
<text x="299.7" y="48.2">GND</text>
<text x="327.7" y="48.2">+5.0V</text>
<text x="337.8" y="53.3">GND</text>
<text x="363.2" y="50.7">VDD</text>
<text x="327.7" y="58.4">GND</text>
<text x="363.2" y="58.4">GND</text>
<text x="147.3" y="60.9">VCC</text>
<text x="147.3" y="76.1">GND</text>
<text x="157.5" y="73.6">GND</text>
<text x="170.2" y="76.1">GND</text>
<text x="195.6" y="73.6">GND</text>
<text x="327.7" y="83.8">VDD</text>
<text x="378.5" y="83.8">GND</text>
<text x="208.3" y="86.3">VDD</text>
<text x="210.8" y="86.3">VCC</text>
<text x="378.5" y="88.8">+5.0V</text>
<text x="353.1" y="101.5">GND</text>
<text x="190.5" y="104.1">GND</text>
<text x="190.5" y="109.2">GND</text>
<text x="353.1" y="111.7">+5.0V</text>
<text x="55.9" y="114.2">GND</text>
<text x="190.5" y="119.3">GND</text>
<text x="248.9" y="121.9">VDD</text>
<text x="144.8" y="134.6">VCC</text>
<text x="248.9" y="134.6">GND</text>
<text x="271.8" y="132">GND</text>
<text x="154.9" y="144.7">GND</text>
<text x="165.1" y="147.3">GND</text>
<text x="174" y="149.8">GND</text>
<text x="208.3" y="144.7">GND</text>
<text x="226.1" y="144.7">GND</text>
<text x="315" y="147.3">VDD</text>
<text x="353.1" y="149.8">GND</text>
<text x="248.9" y="175.2">VDD</text>
<text x="274.3" y="175.2">VDD</text>
<text x="208.3" y="182.8">GND</text>
<text x="223.5" y="182.8">GND</text>
<text x="248.9" y="180.3">GND</text>
<text x="274.3" y="180.3">GND</text>
</g>
</svg>
